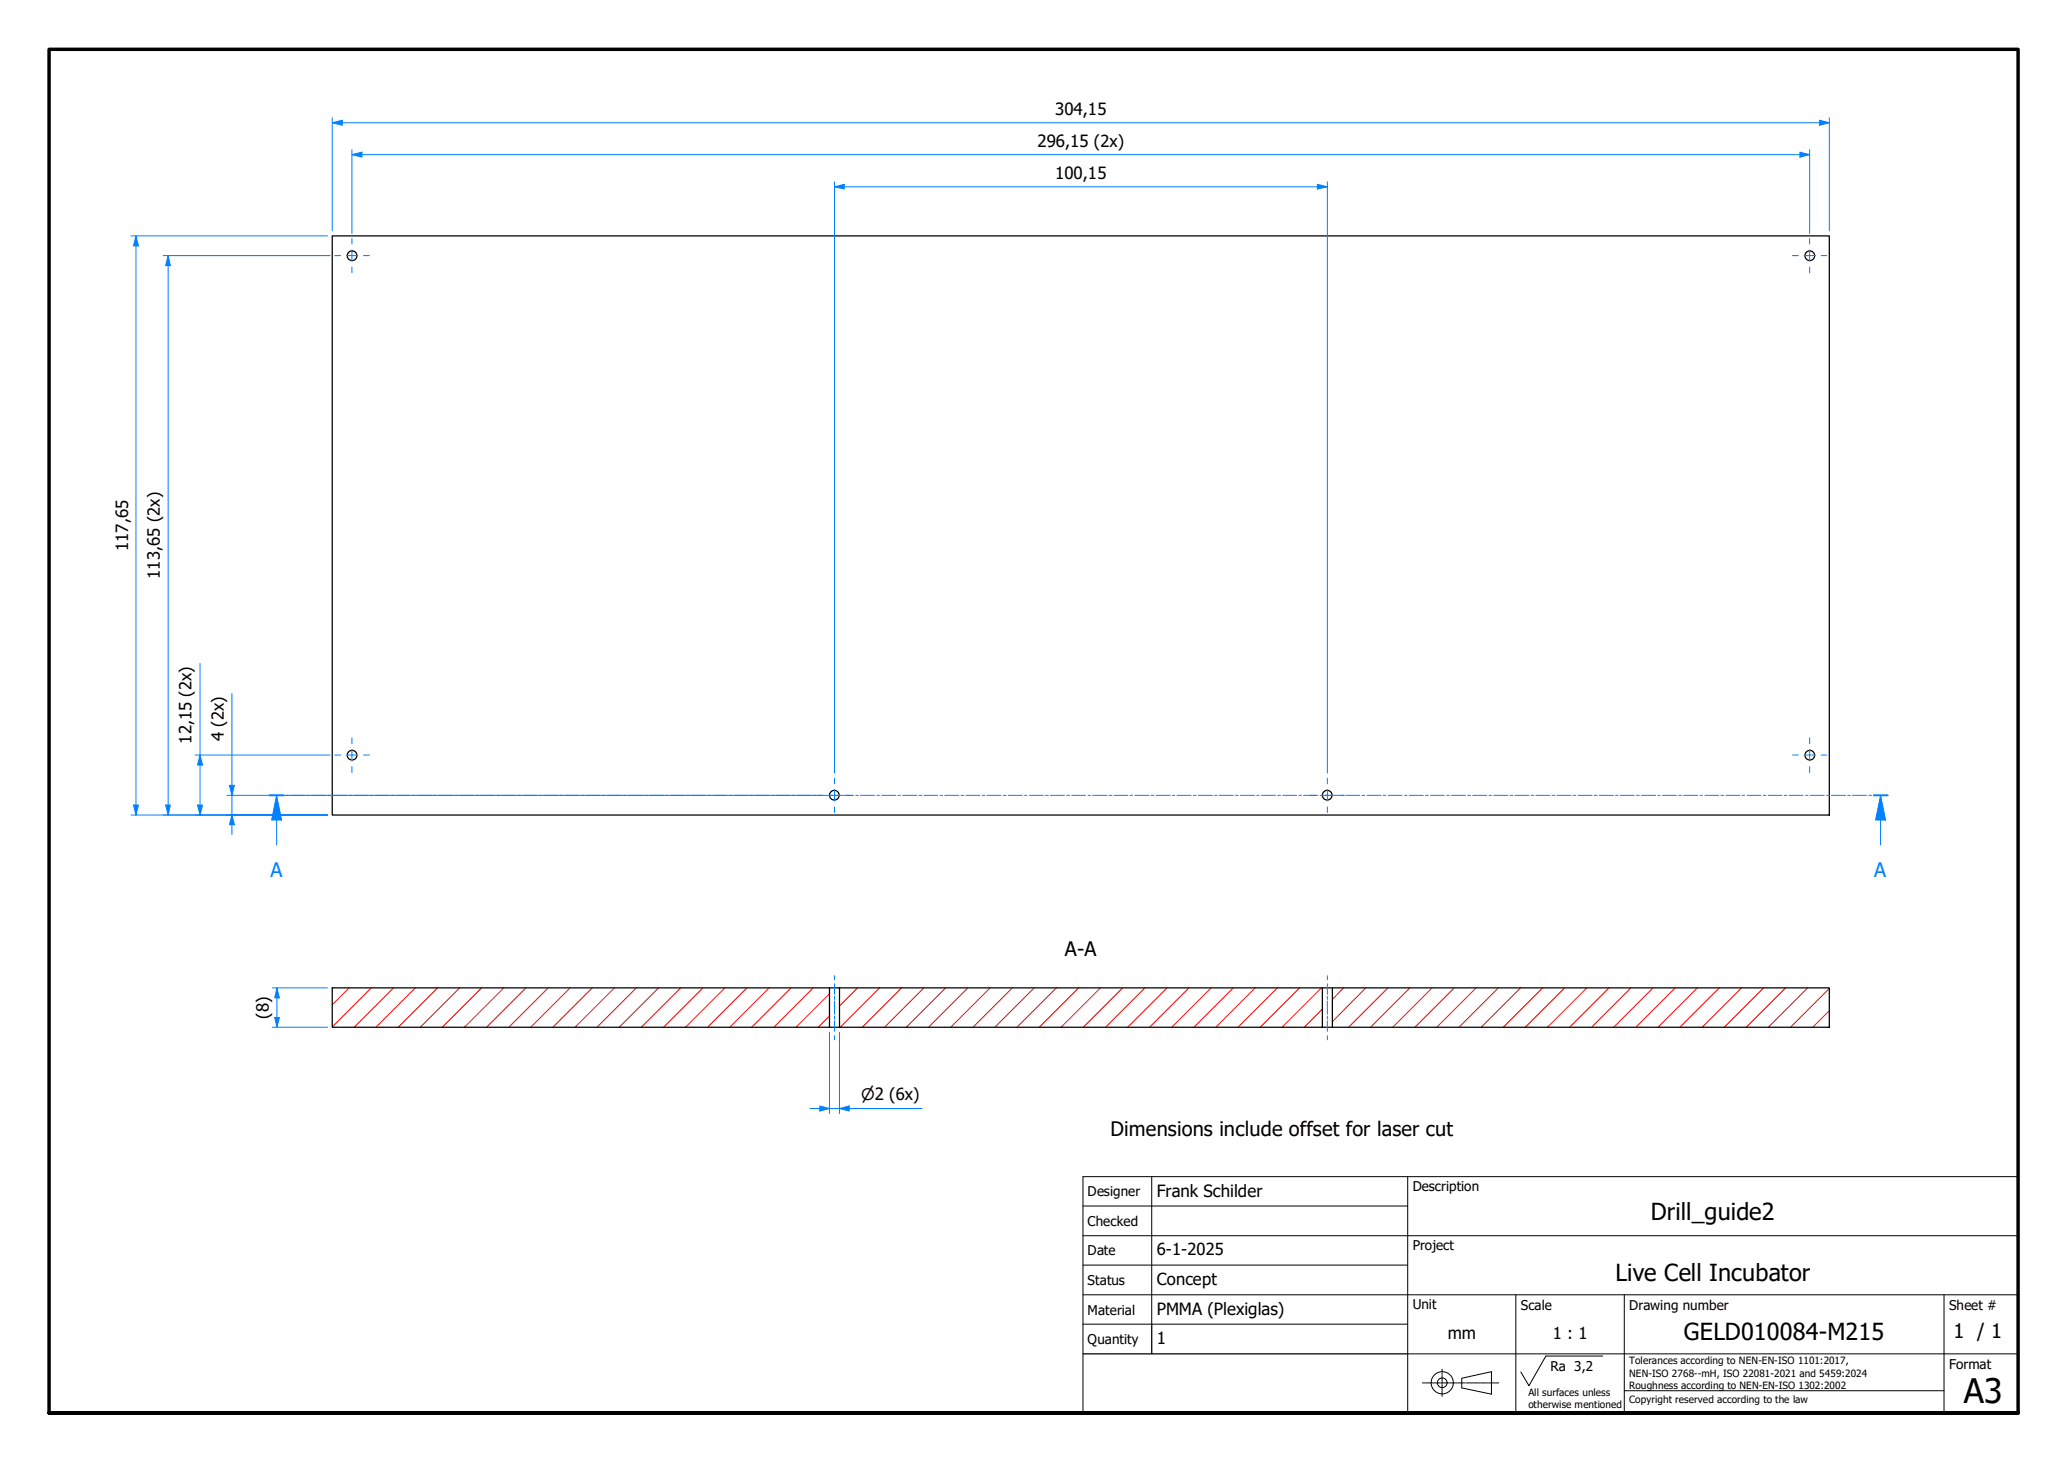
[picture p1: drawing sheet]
<svg xmlns="http://www.w3.org/2000/svg" width="420mm" height="297mm" viewBox="0 0 420 297" stroke-linecap="round" stroke-linejoin="round" font-family="sans-serif">
<!-- layer: Hatch -->
<g fill="none" stroke="#f00" stroke-width=".2">
<path d="M70.9 200.7l-3.4 3.4M75.4 200.7l-7.9 7.9M79.9 200.7l-8 8M84.4 200.7l-8 8M88.9 200.7l-8 8M93.4 200.7l-8 8M97.9 200.7l-8 8M102.4 200.7l-8 8M106.9 200.7l-8 8M111.4 200.7l-8 8M115.8 200.7l-8 8M120.3 200.7l-8 8"/>
<path d="M124.8 200.7l-8 8M129.3 200.7l-8 8M133.8 200.7l-8 8M138.3 200.7l-8 8M142.8 200.7l-8 8M147.3 200.7l-8 8M151.8 200.7l-8 8M156.3 200.7l-8 8M160.7 200.7l-8 8M165.2 200.7l-8 8M168.5 206.4l-2.3 2.3M168.5 201.9l-6.8 6.8"/>
<path d="M174.2 200.7l-3.6 3.7M178.7 200.7l-8 8M183.2 200.7l-8 8M187.7 200.7l-8 8M192.2 200.7l-8.1 8M196.7 200.7l-8 8M201.2 200.7l-8 8M205.7 200.7l-8 8M210.1 200.7l-8 8M214.6 200.7l-8 8M219.1 200.7l-8 8M223.6 200.7l-8 8"/>
<path d="M228.1 200.7l-8 8M232.6 200.7l-8 8M237.1 200.7l-8 8M241.6 200.7l-8 8M246.1 200.7l-8 8M250.6 200.7l-8 8M255 200.7l-8 8M259.5 200.7l-8 8M264 200.7l-8 8M268.5 200.7l-8 8M268.7 205l-3.7 3.7M273 200.7l-2.3 2.4"/>
<path d="M277.5 200.7l-6.8 6.9M282 200.7l-8 8M286.4 200.7l-8 8M291 200.7l-8 8M295.5 200.7l-8 8M299.9 200.7l-8 8M304.4 200.7l-8 8M308.9 200.7l-8 8M313.4 200.7l-8 8M317.9 200.7l-8 8M322.4 200.7l-8 8M326.9 200.7l-8 8"/>
<path d="M331.3 200.7l-8 8M335.9 200.7l-8 8M340.4 200.7l-8 8M344.9 200.7l-8 8M349.3 200.7l-8 8M353.8 200.7l-8 8M358.3 200.7l-8 8M362.8 200.7l-8 8M367.3 200.7l-8 8M371.7 205.3l-3.4 3.4M371.7 200.8l-7.9 7.9"/>
</g>
<!-- layer: Visible Edges(TU) -->
<g fill="none" stroke="#000" stroke-width=".25">
<path d="M67.5 47.9h304.2v117.7h-304.2zM67.5 200.7h101v8h-101zM168.5 200.7h100.2v8h-98.1v-8M168.5 208.7h2.1M268.7 208.7h2M268.7 200.7h2M270.7 200.7h101v8h-101z"/>
<circle cx="71.5" cy="52" r=".98"/>
<circle cx="367.7" cy="52" r=".98"/>
<circle cx="71.5" cy="153.4" r=".98"/>
<circle cx="367.7" cy="153.4" r=".98"/>
<circle cx="169.5" cy="161.6" r=".98"/>
<circle cx="269.7" cy="161.6" r=".98"/>
</g>
<!-- layer: Section View Lines(TU) -->
<g fill="none" stroke="#0080ff" stroke-width=".2">
<path d="M54.7 161.6h2.9M56.2 161.6v5M58 161.6h.6M59.1 161.6h2.8M62.4 161.6h.5M63.3 161.6h2.9M66.6 161.6h.6M67.6 161.6h2.9M70.9 161.6h.5M71.9 161.6h2.8M75.2 161.6h.6M76.2 161.6h2.9"/>
<path d="M79.5 161.6h.6M80.5 161.6h2.8M83.8 161.6h.5M84.8 161.6h2.8M88.1 161.6h.5M89.1 161.6h2.8M92.4 161.6h.5M93.3 161.6h2.9M96.6 161.6h.6M97.7 161.6h2.8M101 161.6h.5M101.9 161.6h2.9"/>
<path d="M105.2 161.6h.6M106.2 161.6h2.9M109.5 161.6h.5M110.5 161.6h2.8M113.8 161.6h.6M114.8 161.6h2.9M118.1 161.6h.5M119.1 161.6h2.8M122.4 161.6h.5M123.4 161.6h2.8M126.7 161.6h.5M127.6 161.6h2.9"/>
<path d="M130.9 161.6h.6M132 161.6h2.8M135.3 161.6h.5M136.3 161.6h2.8M139.5 161.6h.6M140.5 161.6h2.9M143.8 161.6h.5M144.8 161.6h2.8M148.1 161.6h.6M149.1 161.6h2.9M152.4 161.6h.6M153.4 161.6h2.8"/>
<path d="M156.7 161.6h.5M157.7 161.6h2.8M161 161.6h.5M162 161.6h2.8M165.3 161.6h.5M166.2 161.6h2.9M169.5 161.6h.6M170.6 161.6h2.8M173.9 161.6h.5M174.8 161.6h2.9M178.1 161.6h.6M179.1 161.6h2.9"/>
<path d="M182.4 161.6h.5M183.4 161.6h2.8M186.7 161.6h.6M187.7 161.6h2.9M191 161.6h.5M192 161.6h2.8M195.3 161.6h.5M196.3 161.6h2.8M199.6 161.6h.5M200.5 161.6h2.9M203.8 161.6h.6M204.9 161.6h2.8"/>
<path d="M208.2 161.6h.5M209.2 161.6h2.8M212.4 161.6h.6M213.4 161.6h2.9M216.7 161.6h.6M217.7 161.6h2.8M221 161.6h.6M222 161.6h2.9M225.3 161.6h.6M226.3 161.6h2.9M229.6 161.6h.5M230.6 161.6h2.8"/>
<path d="M233.9 161.6h.5M234.9 161.6h2.8M238.2 161.6h.5M239.1 161.6h2.9M242.4 161.6h.6M243.5 161.6h2.8M246.8 161.6h.5M247.7 161.6h2.9M251 161.6h.6M252 161.6h2.9M255.3 161.6h.5M256.3 161.6h2.8"/>
<path d="M259.6 161.6h.6M260.6 161.6h2.9M263.9 161.6h.5M264.9 161.6h2.8M268.2 161.6h.5M269.2 161.6h2.8M272.5 161.6h.5M273.4 161.6h2.9M276.7 161.6h.6M277.7 161.6h2.9M281.1 161.6h.5M282.1 161.6h2.8"/>
<path d="M285.4 161.6h.5M286.3 161.6h2.9M289.6 161.6h.6M290.6 161.6h2.8M293.9 161.6h.5M294.9 161.6h2.9M298.2 161.6h.6M299.2 161.6h2.9M302.5 161.6h.5M303.5 161.6h2.8M306.8 161.6h.5M307.8 161.6h2.8"/>
<path d="M311.1 161.6h.5M312 161.6h2.9M315.3 161.6h.6M316.4 161.6h2.8M319.7 161.6h.5M320.6 161.6h2.9M323.9 161.6h.6M324.9 161.6h2.9M328.2 161.6h.5M329.2 161.6h2.8M332.5 161.6h.6M333.5 161.6h2.9"/>
<path d="M336.8 161.6h.5M337.8 161.6h2.8M341.1 161.6h.5M342.1 161.6h2.8M345.4 161.6h.5M346.4 161.6h2.8M349.6 161.6h.6M350.6 161.6h2.9M353.9 161.6h.6M355 161.6h2.8M358.3 161.6h.5M359.2 161.6h2.9"/>
<path d="M362.5 161.6h.6M363.5 161.6h2.8M366.8 161.6h.5M367.8 161.6h2.8M371.1 161.6h.6M372.1 161.6h2.9M375.4 161.6h.5M376.4 161.6h2.8M379.7 161.6h.5M380.7 161.6h2.8"/>
</g>
<path d="M54.7 161.6h2.9M380.7 161.6h2.8" fill="none" stroke="#0080ff" stroke-width=".38"/>
<path d="M56.2 161.6l1 5h-2z" fill="#0080ff"/>
<path d="M56.2 161.6l1 5h-2zM56.2 166.6v5.1M382.1 161.6v5" fill="none" stroke="#0080ff" stroke-width=".2"/>
<path d="M382.1 161.6l1 5h-2z" fill="#0080ff"/>
<path d="M382.1 161.6l1 5h-2zM382.1 166.6v5.1" fill="none" stroke="#0080ff" stroke-width=".2"/>
<!-- layer: Border (ISO) -->
<path d="M10 287.1v-277.1h400v277.1h-400h400" fill="none" stroke="#000" stroke-width=".7"/>
<!-- layer: Sketch Geometry(TU) -->
<g fill="none" stroke="#000" stroke-width=".2">
<path d="M220 239.1h190v48h-190zM234 239.1v29.9M286 239.1v48M220 245h66M220 251.1h190M220 257h66M220 269h66M220 263.1h190M286 275.1h124M308 263.1v24M314.1 275.5h11.5M330 263.1v24"/>
<path d="M395 263.1v24M330 282.6h65"/>
</g>
<path d="M220 275.1h66M234 269v6.1" fill="none" stroke="#000" stroke-width=".25"/>
<!-- layer: Leader Lines(TU) -->
<g fill="none" stroke="#000" stroke-width=".2">
<path d="M314.1 275.5l-3.5 6-1.6-2.7M297 280l6-1.3v4.6l-6-1.3z"/>
<circle cx="293" cy="280.9" r="2.25"/>
<circle cx="293" cy="280.9" r=".98"/>
</g>
<!-- layer: Centerline(TU) -->
<g fill="none" stroke="#000" stroke-width=".2">
<path d="M293 278.2v.6M293 279v.3M293 279.4v1.3M289 281h.5M289.6 281h.3M290 281h1.1M291.2 281h.3M291.6 281h1M292.7 281h.3M293 280.8v.3M293 281.3v1.2M293 282.6v.3"/>
<path d="M293 283.1v.6M293.1 281h1.1M294.3 281h.3M294.7 281h1M295.8 281h.3M296.2 281h1M297.4 281h.2M297.8 281h1M299 281h.2M299.3 281h1.1M300.5 281h.2M300.9 281h1"/>
<path d="M302.1 281h.2M302.5 281h1M303.6 281h.2M304 281h.5"/>
</g>
<!-- layer: Center Mark(TU) -->
<g fill="none" stroke="#0080ff" stroke-width=".2">
<path d="M68 51.9h1.2M70.4 51.9h2.3M71.5 48.4v1.2M71.5 50.8v2.3M71.5 54.3v1.1M73.9 51.9h1.2M364.2 51.9h1.2M366.5 51.9h2.4M367.7 48.4v1.2M367.7 50.8v2.3M367.7 54.3v1.1M370 51.9h1.2"/>
<path d="M68 153.4h1.2M70.4 153.4h2.3M71.5 149.9v1.2M71.5 152.3v2.3M71.5 155.8v1.2M73.9 153.4h1.2M169.5 158.1v1.1M269.7 158.1v1.1M364.2 153.4h1.2M366.5 153.4h2.4M367.7 149.9v1.2M367.7 152.3v2.3"/>
<path d="M367.7 155.8v1.2M370 153.4h1.2M166.1 161.6h1.1M168.3 161.6h2.4M169.5 160.4v2.3M169.5 163.9v1.2M171.9 161.6h1.1M266.2 161.6h1.1M268.5 161.6h2.3M269.7 160.4v2.3M269.7 163.9v1.2M272 161.6h1.2"/>
</g>
<!-- layer: Dimensions(TU) -->
<path d="M56.3 200.7v2" fill="none" stroke="#0080ff" stroke-width=".2"/>
<path d="M56.3 200.7l.5 2h-1z" fill="#0080ff"/>
<path d="M56.3 200.7l.5 2h-1zM56.3 206.7v2" fill="none" stroke="#0080ff" stroke-width=".2"/>
<path d="M55.8 206.7h1l-.5 2z" fill="#0080ff"/>
<path d="M55.3 200.7h11.2M55.3 208.7h11.2M55.8 206.7h1l-.5 2zM56.3 202.7v4M166.6 225.2h1.9" fill="none" stroke="#0080ff" stroke-width=".2"/>
<!-- layer: Centerline(TU) -->
<g fill="none" stroke="#0080ff" stroke-width=".2">
<path d="M169.5 198.2v.9M169.5 199.9v2.1M269.7 198.2v.9M269.7 199.9v2.1M169.5 202.4v.7M169.5 203.4v2.6M169.5 206.4v.7M169.5 207.4v2.1M169.5 210.4v.9M269.7 202.4v.7M269.7 203.4v2.6M269.7 206.4v.7"/>
<path d="M269.7 207.4v2.1M269.7 210.4v.9"/>
</g>
<!-- layer: Dimensions(TU) -->
<path d="M166.6 224.7l1.9 .5-1.9 .5z" fill="#0080ff"/>
<path d="M166.6 224.7l1.9 .5-1.9 .5zM170.6 225.2h1.9" fill="none" stroke="#0080ff" stroke-width=".2"/>
<path d="M170.6 225.2l1.9-.5v1z" fill="#0080ff"/>
<path d="M67.5 24.9h2M168.5 209.7v16.5M170.6 209.7v16.5M164.5 225.2h2.1M168.5 225.2h2.1M170.6 225.2l1.9-.5v1zM172.5 225.2h14.8" fill="none" stroke="#0080ff" stroke-width=".2"/>
<path d="M67.5 24.9l2-.5v1z" fill="#0080ff"/>
<path d="M67.5 24.9l2-.5v1zM369.7 24.9h2" fill="none" stroke="#0080ff" stroke-width=".2"/>
<path d="M369.7 24.4l2 .5-2 .5z" fill="#0080ff"/>
<path d="M67.5 23.9v23M69.5 24.9h300.2M369.7 24.4l2 .5-2 .5zM371.7 23.9v23M27.6 47.9v2.1" fill="none" stroke="#0080ff" stroke-width=".2"/>
<path d="M27.6 47.9l.5 2.1h-1z" fill="#0080ff"/>
<path d="M27.6 47.9l.5 2.1h-1zM27.6 163.6v2" fill="none" stroke="#0080ff" stroke-width=".2"/>
<path d="M27.1 163.6h1l-.5 2z" fill="#0080ff"/>
<path d="M26.6 47.9h39.9M27.6 50v113.6M47.1 159.6v2M26.6 165.6h39.9M27.1 163.6h1l-.5 2z" fill="none" stroke="#0080ff" stroke-width=".2"/>
<path d="M46.6 159.6h1l-.5 2z" fill="#0080ff"/>
<path d="M46.6 159.6h1l-.5 2zM47.1 165.6v2" fill="none" stroke="#0080ff" stroke-width=".2"/>
<path d="M47.1 165.6l.5 2h-1z" fill="#0080ff"/>
<path d="M40.6 153.4v2M47.1 140.9v18.7M46.1 165.6h20.4M46.1 161.6h120M47.1 165.6l.5 2h-1zM47.1 161.6v4M47.1 167.6v2" fill="none" stroke="#0080ff" stroke-width=".2"/>
<path d="M40.6 153.4l.5 2h-1z" fill="#0080ff"/>
<path d="M40.6 153.4l.5 2h-1zM40.6 163.6v2" fill="none" stroke="#0080ff" stroke-width=".2"/>
<path d="M40.1 163.6h1l-.5 2z" fill="#0080ff"/>
<path d="M34.2 51.9v2.1M40.6 134.8v18.6M39.6 153.4h27.5M40.6 155.4v8.2M39.6 165.6h26.9M40.1 163.6h1l-.5 2z" fill="none" stroke="#0080ff" stroke-width=".2"/>
<path d="M34.2 51.9l.4 2.1h-.9z" fill="#0080ff"/>
<path d="M34.2 51.9l.4 2.1h-.9zM34.2 163.6v2" fill="none" stroke="#0080ff" stroke-width=".2"/>
<path d="M33.7 163.6h.9l-.4 2z" fill="#0080ff"/>
<path d="M71.5 31.4h2M33.1 51.9h34M34.2 54v109.6M33.1 165.6h33.4M33.7 163.6h.9l-.4 2z" fill="none" stroke="#0080ff" stroke-width=".2"/>
<path d="M71.5 31.4l2-.5v1z" fill="#0080ff"/>
<path d="M71.5 31.4l2-.5v1zM365.7 31.4h2" fill="none" stroke="#0080ff" stroke-width=".2"/>
<path d="M365.7 30.9l2 .5-2 .5z" fill="#0080ff"/>
<path d="M71.5 30.4v17M73.5 31.4h292.2M267.7 38h2M365.7 30.9l2 .5-2 .5zM367.7 30.4v17" fill="none" stroke="#0080ff" stroke-width=".2"/>
<path d="M267.7 37.5l2 .5-2 .4z" fill="#0080ff"/>
<path d="M169.5 38h2M267.7 37.5l2 .5-2 .4z" fill="none" stroke="#0080ff" stroke-width=".2"/>
<path d="M169.5 38l2-.5v.9z" fill="#0080ff"/>
<path d="M169.5 38l2-.5v.9zM169.5 36.9v120.2M171.5 38h96.2M269.7 36.9v120.2" fill="none" stroke="#0080ff" stroke-width=".2"/>
<text font-size="6.9" x="399" y="285">A3</text>
<g font-size="4.8">
<text x="335.4" y="247.9">Drill_guide2</text>
<text x="328.2" y="260.3">Live Cell Incubator</text>
<text x="342.1" y="272.3">GELD010084-M215</text>
</g>
<g font-size="4.1" fill="#0080ff">
<text x="54.9" y="178.2">A</text>
<text x="380.8" y="178.2">A</text>
</g>
<g font-size="4.1">
<text x="216.3" y="194.2">A-A</text>
<text x="225.6" y="230.9">Dimensions include offset for laser cut</text>
<text x="396.9" y="271.8">1 / 1</text>
</g>
<g font-size="3.4">
<text x="214.4" y="23.3">304,15</text>
<text x="210.8" y="29.8">296,15 (2x)</text>
<text x="214.4" y="36.3">100,15</text>
<text x="26" y="112" transform="rotate(-90 26 112)">117,65</text>
<text x="32.4" y="117.6" transform="rotate(-90 32.4 117.6)">113,65 (2x)</text>
<text x="38.9" y="151.1" transform="rotate(-90 38.9 151.1)">12,15 (2x)</text>
<text x="45.5" y="150.5" transform="rotate(-90 45.5 150.5)">4 (2x)</text>
<text x="54.6" y="207" transform="rotate(-90 54.6 207)">(8)</text>
<text x="235" y="243.1">Frank Schilder</text>
<text x="235" y="255.1">6-1-2025</text>
<text x="235" y="261.1">Concept</text>
<text x="235" y="267.1">PMMA (Plexiglas)</text>
<text x="235" y="273">1</text>
<text x="294.1" y="272">mm</text>
<text x="315.5" y="272">1 : 1</text>
</g>
<text font-size="3.2" x="174.9" y="223.6">⌀2 (6x)</text>
<g font-size="2.7">
<text x="221" y="243.1">Designer</text>
<text x="287" y="242">Description</text>
<text x="221" y="249.1">Checked</text>
<text x="221" y="255.1">Date</text>
<text x="287" y="254">Project</text>
<text x="221" y="261.1">Status</text>
<text x="221" y="267.1">Material</text>
<text x="287" y="266.1">Unit</text>
<text x="309" y="266.1">Scale</text>
<text x="331" y="266.1">Drawing number</text>
<text x="396" y="266.1">Sheet #</text>
<text x="221" y="273.1">Quantity</text>
<text x="315" y="278.6">Ra 3,2</text>
<text x="396" y="278.1">Format</text>
</g>
<g font-size="2">
<text x="331" y="277.2">Tolerances according to NEN-EN-ISO 1101:2017,</text>
<text x="331" y="279.7">NEN-ISO 2768--mH, ISO 22081-2021 and 5459:2024</text>
<text x="310.5" y="283.6">All surfaces unless</text>
<text x="310.5" y="286.1">otherwise mentioned</text>
<text x="331" y="285.1">Copyright reserved according to the law</text>
<text x="331" y="282.1">Roughness according to NEN-EN-ISO 1302:2002</text>
</g>
</svg>
